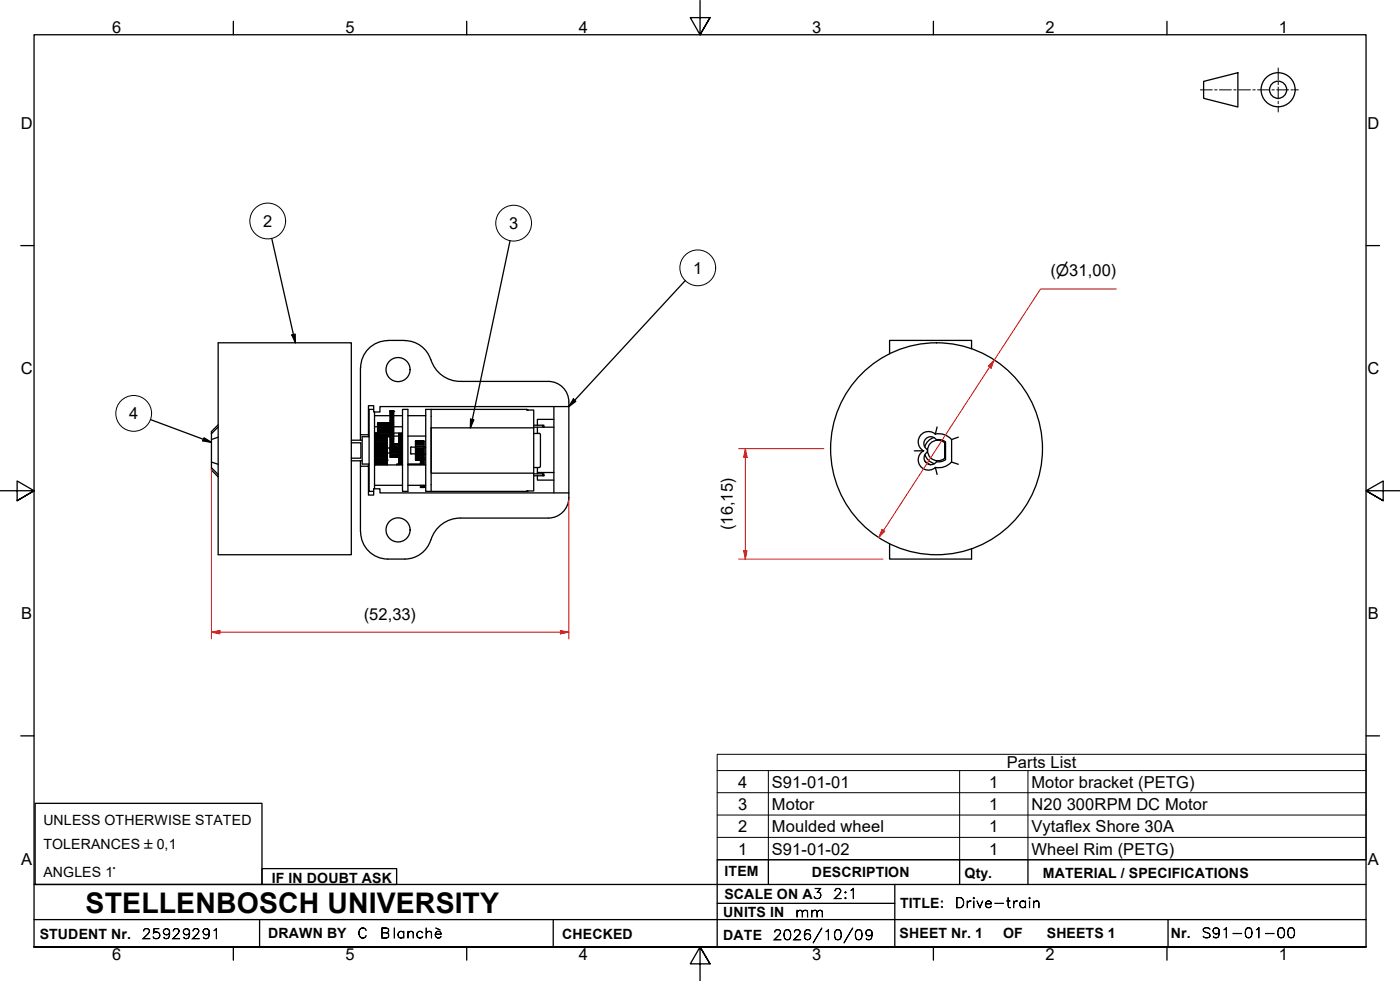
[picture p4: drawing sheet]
<svg xmlns="http://www.w3.org/2000/svg" width="410mm" height="287mm" viewBox="0 0 410 287" stroke-linecap="round" stroke-linejoin="round" font-family="sans-serif">
<!-- layer: Visible Edges(ISO) -->
<g fill="none" stroke="#000" stroke-width=".38">
<path d="M113.5 99.6h5.1M113.6 99.7a8 8 0 0 0-8 8M118.5 99.7a8 8 0 0 1 7.6 5.6M63.9 100.3h39v62.1h-39zM105.5 107.6v19.7h2.4M109.4 119.8h-1.3v24h1.3M117.9 119.8h1.5v24h-1.5zM124.7 119.8h1.5v24h-1.5zM126.2 105.3a9 9 0 0 0 8.6 6.3M126.2 119.8h28M134.8 111.6h25.8a6 6 0 0 1 6 6M154.2 119.8l.3 .2"/>
<path d="M154.2 120h2.1v5.2M154.2 119.8l.5 .2M162.2 119v25.3M166.6 117.7v1.3h-55.3v1.6h-1.9v-1.8h-1.5v8.5M166.6 119v25.3M284.5 102.1v-2.5h-24v4M61.9 127v10.6l2 2M61.9 135.3l2 .6M61.9 136.9l2 2M63.9 124.3l-2 2v.7M63.9 128l-2 .7M63.9 125l-2 2"/>
<path d="M102.9 129.6h2.8v4.5h-2.8M102.9 128.9h3.1M102.9 134.9h3.1M105.5 127.3v1.6M105.5 134.9v1.6M107.9 127.3v.5M107.9 135.8v.7M108.1 127.8h-2.1v8h2.1M109.7 126.8h.9h-.7v.2M109.7 132.6l3.6-.1 .9 .1v.3h2.6M109.7 120.6v22.5M109.7 121.7h4.5"/>
<path d="M109.7 127.6h.9M109.7 136.1h8.2M109.7 131.1h.2v.2M109.7 124.9h.9M109.9 131.8l3.4 .1zM109.9 128.2h3.4v.3h-3.4zM109.9 129h3.4zM109.9 129v-.4h3.4v.5M109.9 129.4l3.4 .1zM109.9 129.4v-.3h3.4v.3M109.9 129.9l3.4 .2zM109.9 129.9v-.3h3.4v.3"/>
<path d="M109.9 130.4l3.4 .2zM109.9 130.4v-.2h3.4v.2M109.9 131.1h3.4M109.9 131v-.2h3.4v.2M109.9 131.5h3.4M109.9 132.2v.1h3.4M109.9 132.7v.2h3.4M109.9 133.2v.3h3.4M109.9 132.9v.2h3.4v-.2M109.9 133.6l3.4 .1v.3M109.9 133.7v.3h3.4M109.9 133.6h3.4z"/>
<path d="M109.9 134.2l3.4 .1v.3M109.9 134.3v.3h3.4M109.9 134.7h3.4v.4h-3.4zM109.9 127h.7M109.9 127.3h.7M109.9 127v.1M109.9 127.3v.1M109.9 128v.2M109.9 128.5v.1M109.9 129v.1M109.9 129.5v.1M109.9 130.1v.1"/>
<path d="M109.9 130.6v.2M109.9 131.6v.2M109.9 131.9v.1M109.9 132.3v.2M109.9 133.5v.1M109.9 134v.2M109.9 134.6h3.4M109.9 135.1h.1M109.9 135.5v.1M109.9 135.9v.1M109.9 130.6h3.4v.2M109.9 134.2h3.4"/>
<path d="M109.9 130h3.4M110.6 127.1h-.7v.2M110.6 127.4h-.7v.3M110.6 127.8l-.7-.1v.3M110.6 125.6l4.7 .1zM110.6 125.7h4.7M110.6 125.6v-.2h4.7v.2M110.6 126.1h4.7M110.6 126.7v.3h4.7v-.2M110.6 127.8h3.6zM110.6 125.2h3.6zM110.6 123.8l3.6 .2"/>
<path d="M110.6 124h.1M110.6 124.2v.1M110.6 124.7v.1M110.6 125.2v.2M110.6 125.9v.1M110.6 126.2v.2M110.6 127v.1M110.6 127.5h.1M113.3 127.8v.2h-3.4M113.3 131.1l-3.4-.1 3.4 .1M113.3 131.6v-.1h-3.4v.1l3.4 .2M113.3 132.2l-3.4-.2 3.4 .2v.1"/>
<path d="M113.3 132.7v-.2h-3.4v.2h3.4v.2M113.3 133.2l-3.4-.1 3.4 .1v.3M113.3 135.1h-3.4v.4h3.4M113.3 135.6h-3.4v.3h3.4M113.3 136l-3.4 .1M113.3 128v.2M113.3 128.5v.1M113.3 129.5v.1M113.3 130.1v.1M113.3 131.1v.2M113.3 131.9v.1M113.3 132.3v.2"/>
<path d="M113.3 133.5v.2M113.3 134v.3M113.3 135.1v1M113.3 131.1h.9M114.2 131.6l2.6 .1M114.2 133.8l3.5 .2M114.2 120.3v5.3M114.2 125.6v5.8M114.2 131.3h1.1h-1.1M114.2 126.1h1.1l-1.1 .2M114.2 126.6l1.1 .1M114.2 127.7h1.1"/>
<path d="M114.2 129.2h1.1v.4h-1.1M114.2 129.7h1.1v.3h-1.1M114.2 130.1h1.1v.3h-1.1M114.2 130.4h1.1v.3h-1.1M114.2 130.8h1.1v.2h-1.1M114.2 131h1.1l-1.1 .1M114.2 131.2l1.1 .1M114.2 131.4h1.1zM114.2 120.3h1.1h-1.1M114.2 120.3h1.1M114.2 120.3h1.1l-1.1 .1 1.1 .1h-1.1M114.2 120.6h1.1l-1.1 .1"/>
<path d="M114.2 120.8h1.1v.2h-1.1l1.1 .1v.3h-1.1M114.2 121.4h1.1v.3h-1.1M114.2 121.8h1.1v.3h-1.1M114.2 122.3h1.1v.3h-1.1M114.2 123h1.1l-1.1 .1M114.2 122.7h1.1v.3M114.2 123.5h1.1l-1.1 .1 1.1 .1M114.2 123.2h1.1v.3M114.2 124.2h-3.6v-.2h4.7l-1.1 .2 1.1 .1M114.2 123.7h1.1v.3M114.2 124.3h-3.6v.4h4.7l-1.1-.2M114.2 124.3h1.1v.2"/>
<path d="M114.2 127.5h-3.6v.2h3.6M114.2 126.1h-3.6l3.6 .1M114.2 125.1l-3.6 .1M114.2 124.8h-3.6v.3M114.2 125h1.1M114.2 131.4v.1M114.2 131.7v.1M114.2 132.1v.2M114.2 132.9v.1M114.2 133.4h.1M114.2 133.7h.1M114.2 128.3h1.1"/>
<path d="M114.2 124.9h1.1M114.2 125.2h1.1M114.2 125.3h1.1M114.2 127.2h1.1M115.3 127.6h2.4v.4h-.9M115.3 126.3v.1h-4.7v.2h3.6l-3.6 .1h4.7l-1.1 .1M115.3 127.2l-1.1 .1M115.3 127.3v.3h-1.1M115.3 127.2l-4.7-.1v.4h3.6M115.3 127.7l-1.1 .1M115.3 127.8v.4h-1.1M115.3 128.3h-1.1"/>
<path d="M115.3 128.3v.4h-1.1M115.3 128.7l-1.1 .1h1.1v.3h-1.1M115.3 131.3l-1.1 .1M115.3 124.7h-1.1M115.3 124.7v.7M115.3 121.7h2.6M115.3 130.6h1.5M115.3 131.2h1.5M115.3 131l1.5 .1M115.3 131.1h1.5M115.3 130.2h1.5M115.3 129.9h2.4"/>
<path d="M115.3 129.9h1.5M115.3 120.5v.1M115.3 120.7v.1M115.3 121v.1M115.3 121.4h.1M115.3 121.7v.1M115.3 122.1v.2M115.3 122.6v.1M115.3 123.1v.1M115.3 125.9v.1M115.3 126.4v.2M115.3 127v.1"/>
<path d="M115.3 127.6v.1M115.3 128.2v.1M115.3 129.1v.1M115.3 129.6v.1M115.3 130.4h.1M115.3 131.1v.1M115.3 126.8h2.6M115.3 124.9h2.6M116.1 135.9h.7zM116.8 132.3h-2.6v.2h2.6h-2.6l3.7 .1M116.8 133.7h-2.6l2.6 .1M116.8 133.4h-2.6v.3h2.6"/>
<path d="M116.8 132.9l.9 .2-3.5-.1v.4h2.6M116.8 132h-2.6l2.6 .1v.2M116.8 131.8l-2.6 .2M116.8 135.8l.9 .1zM116.8 135.8v-.3h.9v.3M116.8 135h.9v.4h-.9zM116.8 134.6h.9zM116.8 134.4v.5h.9v-.3M116.8 134l.9 .1zM116.8 134.1v.3h.9v-.3M116.8 133.5l.9 .1zM116.8 133.6v.3h.9v-.3"/>
<path d="M116.8 132.9l.9 .1M116.8 133.1v.2h.9v-.2M116.8 132.3l.9 .2-.9-.1M116.8 132.3l.9 .1M116.8 131.7v.2l.9 .1-.9-.1M116.8 131.7h.9v.2M116.8 132h.9M116.8 131.1v.2l.9 .2-.9-.2M116.8 131.1h.9v.2M116.8 130.6v.2l.9 .2-.9-.2M116.8 130.6h.9v.2M116.8 131h.9"/>
<path d="M116.8 130v.3l.9 .1M116.8 130h.9v.3M116.8 130.4h.9zM116.8 129.5v.3l.9 .1M116.8 129.5h.9v.3M116.8 129.9h.9M116.8 129v.3l.9 .1M116.8 129h.9v.3M116.8 128.5h.9v.4h-.9zM116.8 128h.9v.3h-.9M116.8 127.3h.9v.2h-.9M116.8 127h.9v.2h-.9"/>
<path d="M116.8 135.9h-.7v.2M116.8 130l-1.5 .1M116.8 130.7l-1.5 .1M116.8 126.8v1.7M116.8 129h.9M116.8 129.3v.2M116.8 129.8v.2M116.8 130.3v.3M116.8 132.7v.2M116.8 133.3v.2h.9M116.8 134.9v.1M116.8 135.4v.1"/>
<path d="M116.8 135.9v.2M116.8 129.4h.9M117.7 131.5h-3.5l2.6 .2M117.7 126.8l-.9 .1M117.7 127.5l.2 .1M117.7 131l.2 .1M117.7 126.9v.1M117.7 127.2v.1M117.7 128h.1M117.7 128.3v.2M117.7 129.4v.1M117.7 129.9v.1"/>
<path d="M117.7 130.4v.2M117.7 131.6v.1M117.7 132.2v.1M117.7 132.7v.2M117.7 133.3v.2M117.7 133.9v.1M117.7 134.4v.2M117.7 134.9v.1M117.7 135.4v.1M117.7 135.9v.2M117.7 135.9h.2M119.4 121.7h5.3"/>
<path d="M119.4 127.6h5.3M119.4 136.1h5.3M120.2 132.7l.2 .2M120.3 131.1v1.6M120.4 130.8l-.2 .2M120.5 132.9h4.2M120.5 130.9h1.2M121.7 134.6h2.4zM121.7 134.3h2.4v.2h-2.4zM121.7 133.9h2.4v.4h-2.4zM121.7 133.4h2.4v.4h-2.4zM121.7 132.9h2.4z"/>
<path d="M121.7 132.9v.4h2.4v-.4M121.7 132.2l2.4 .2-2.4-.1M121.7 132.2l2.4 .1M121.7 132.4v.3h2.4v-.3M121.7 131.5v.2l2.4 .1-2.4-.1M121.7 131.5h2.4v.2M121.7 131.8v.2h2.4v-.2M121.7 130.8v.3l2.4 .2M121.7 130.8h2.4v.3M121.7 131.3h2.4zM121.7 130.3v.3l2.4 .1M121.7 130.3h2.4v.3"/>
<path d="M121.7 129.7h2.4v.4h-2.4M121.7 129.4h2.4v.2h-2.4M121.7 129.2h2.4l-2.4 .1M121.7 129.1l2.4-.1h-2.4v1.3M121.7 134.5v.2h2.4M121.7 131.1v.4M121.7 132v.2M121.7 132.7v.2M121.7 133.3v.1M121.7 133.8v.1M121.7 134.3h.1M123.1 134.7v.2h1v-.2"/>
<path d="M123.1 135.3h1zM123.1 135.3v-.3h1v.3M123.1 135.7l1 .1zM123.1 135.7v-.3h1v.3M123.1 136.1v-.2h1v.2M123.1 135.8l-3.7 .1M123.1 134.9v.1M123.1 135.3v.1M124.1 130.7l-2.4 .1M124.1 129.1v.1M124.1 129.3v.1M124.1 129.6v.1"/>
<path d="M124.1 130.1v.2M124.1 130.7v.1M124.1 131.3v.2M124.1 132v.2M124.1 132.7v.2M124.1 133.3v.1M124.1 133.8v.1M124.1 134.3h.1M124.1 134.5v.2M124.1 134.9v.1M124.1 135.3v.1M124.1 135.8v.1"/>
<path d="M124.1 130.9h.6M126.2 125.2h30.1v13.3h-30.1zM156.3 138.5v5.2l-2.1 .1M156.3 125h2.6M156.3 124.5h2.6M156.3 139.3h2.6M156.3 138.7h2.6M156.3 136.9h1.6M156.3 126.9h1.6M157.4 139.3v1.2h4.8M157.4 125v1.9M157.4 136.9v1.8"/>
<path d="M157.4 138.3h4.8M157.8 126.8l.4 .4M158.2 127.3v9.1l-.4 .5M158.9 138.7h.4v.6h-.4zM158.9 124.5h.4v.5h-.4zM159.3 125h2.9M162.2 122.8h-4.8v1.7M270.5 131.9a3 3 0 0 0-1.1 4.4 3 3 0 0 0 4.5 .6l.5 2M270.8 133.1l.9 1.5 .9 .7 1 .4M270.8 135l1.7 1M273.4 128.1l-1 .5-.8 .7-.8 1.5M273.8 127.1a5 5 0 0 1 4.8 1.5"/>
<path d="M273.9 127.1a3 3 0 0 0-4.5 .5 3 3 0 0 0 1.1 4.4h-2.8M274.2 128.7h1.4l1.3 .7-.1 5.2-1.2 .5h-1.4a2 2 0 0 1-3.1 .3 2 2 0 0 1 .5-3.1l-.1-.8M274.2 128.8a2 2 0 0 0-3.1-.3 2 2 0 0 0 .4 3.1M274.4 125l-.5 2.1M276.6 129.6v4.5M276.6 129.6a3 3 0 0 0-4.2 .2 3 3 0 0 0 0 4.2 3 3 0 0 0 4.2 .1M276.6 129.6l.2 .2M276.8 133.9l-.2 .2M278.6 135.2a5 5 0 0 1-4.8 1.6M280.6 128l-2 .7v6.6l2 .6M105.6 155.7a8 8 0 0 0 8 8h5M109.7 142.1h8.2"/>
<path d="M119.4 142.1h5.3M123.1 142.1h1l-1 .2h1M123.1 142.6h1zM123.1 142.6v.1M123.1 142.7h1M123.1 142.1v.1M123.1 142.3v.1M124.1 142.4h-1l1 .2M124.1 142.1v.4h-1l1 .1M124.1 142.6v.1M126.1 158a8 8 0 0 1-7.6 5.7M126.2 143.8h28"/>
<path d="M134.8 151.7a9 9 0 0 0-8.6 6.3M134.8 151.7h25.8a6.2 6.2 0 0 0 6-7.4h-55.3v-1.2h-1.9v1.8h-1.5v-8.4h-2.4v19.2M154.5 143.7l-.3 .1M154.7 143.7l-.5 .1M260.5 159.1v4.6h24v-3.1"/>
<circle cx="116.6" cy="108.2" r="3.5"/>
<circle cx="274.2" cy="131.4" r="31"/>
<circle cx="116.6" cy="155.1" r="3.5"/>
</g>
<g fill="#000">
<circle cx="109.9" cy="126.8" r=".19"/>
<circle cx="110.6" cy="123.8" r=".19"/>
<circle cx="113.3" cy="134.7" r=".19"/>
<circle cx="115.3" cy="120.4" r=".19"/>
<circle cx="115.3" cy="120.3" r=".19"/>
<circle cx="115.3" cy="131.4" r=".19"/>
<circle cx="116.8" cy="128.9" r=".19"/>
<circle cx="123.1" cy="142.5" r=".19"/>
<circle cx="124.1" cy="142.5" r=".19"/>
</g>
<!-- layer: Symbols(ISO) -->
<g fill="none" stroke="#000" stroke-width=".29">
<path d="M210 225.6v-4.8h190v4.8M210 225.6v26.1h190v-26.1M210 225.6h190M210 232h190M210 238.6h190M225 225.6v26.1M281 225.6v26.1M301 225.6v26.1M210 245.1h190"/>
<circle cx="204.3" cy="78.4" r="5.2"/>
<circle cx="39.1" cy="121" r="5.2"/>
</g>
<!-- layer: Border_0 -->
<g fill="none" stroke="#000" stroke-width=".38">
<path d="M68.3 6.2v4M136.7 6.2v4M205 .1v10.1l-2.9-5h5.8l-2.9 5 2.9-5M273.3 6.2v4M341.7 6.2v4M6.1 71.9h3.9M400 71.9h3.9M0 143.7h10l-5-2.9v5.8l5-2.9-5 2.9M410 143.7h-10l5-2.9v5.8l-5-2.9 5 2.9M6.1 215.4h3.9M400 215.4h3.9M10 277.2v-267h390v267h-390h390"/>
<path d="M68.3 277.2v3.9M136.7 277.2v3.9M273.3 277.2v3.9M341.7 277.2v3.9M207.9 282.1l-2.9-4.9 2.9 4.9h-5.8l2.9-4.9v10"/>
</g>
<!-- layer: Sketch Geometry(ISO) -->
<g fill="none" stroke="#000" stroke-width=".38">
<path d="M352.4 23.8l10.1-2.5v10l-10.1-2.5zM10.3 235.2h66.4v23.7h-66.4zM10 258.9h390M76.7 254.3h39.4v4.6h-39.4zM225 251.7v7.2M262 258.9v18.3M281 251.7v7.2M301 251.7v7.2M400 251.7h-190v25.5M10 277.2h390M10 269.2h390M76 269.2v8"/>
<path d="M162 269.2v8M210 264.4h52M342 269.2v8"/>
<circle cx="374.2" cy="26.3" r="5"/>
<circle cx="374.2" cy="26.3" r="2.51"/>
</g>
<g fill="none" stroke="#000" stroke-width=".29">
<path d="M374.3 19.9v3.5M351.5 26.3h3.5M355.7 26.3h.7M357.1 26.3h3.5M361.3 26.3h.6M362.6 26.3h3.5M366.8 26.3h.7M368.2 26.3h3.5M372.4 26.3h.7M373.8 26.3h3.5M374.3 24.1v.7M374.3 25.5v3.5"/>
<path d="M374.3 29.7v.7M374.3 31.1v1.7M378 26.3h.7M379.4 26.3h.8"/>
</g>
<!-- layer: Symbols(ISO) -->
<path d="M200.7 82.1l-34.1 36.9M167.9 116.8l.7 .7-2 1.5zM44.1 122.8l17.8 6.7M59.8 128.2l2.1 1.3-2.5-.5z" fill="none" stroke="#000" stroke-width=".38"/>
<path d="M167.9 116.8l.7 .7-2 1.5zM59.8 128.2l2.1 1.3-2.5-.5z" fill="#000"/>
<!-- layer: Dimensions(ISO) -->
<path d="M61.9 185.1h2.5" fill="none" stroke="#f00" stroke-width=".29"/>
<path d="M61.9 185.1l2.5-.6v1.1z" fill="#f00"/>
<path d="M61.9 185.1l2.5-.6v1.1zM164.1 185.1h2.5" fill="none" stroke="#f00" stroke-width=".29"/>
<path d="M164.1 184.5l2.5 .6-2.5 .5z" fill="#f00"/>
<path d="M61.9 137.2v49.8M166.6 146.3v40.7M258.7 155.3l-1.4 2.1M64.4 185.1h99.7M164.1 184.5l2.5 .6-2.5 .5z" fill="none" stroke="#f00" stroke-width=".29"/>
<!-- layer: Symbols(ISO) -->
<path d="M79.6 69.8l6.9 30.5M149.4 70.4l-11.7 54.8M85.5 98.1l.9-.3 .1 2.5zM137.8 122.7l.9 .2-1 2.3z" fill="none" stroke="#000" stroke-width=".38"/>
<path d="M85.5 98.1l.9-.3 .1 2.5zM137.8 122.7l.9 .2-1 2.3z" fill="#000"/>
<g fill="none" stroke="#000" stroke-width=".29">
<circle cx="78.4" cy="64.7" r="5.2"/>
<circle cx="150.4" cy="65.3" r="5.2"/>
</g>
<!-- layer: Dimensions(ISO) -->
<path d="M258.3 155l.8 .5-1.8 1.9z" fill="#f00"/>
<path d="M291.1 105.4l-1.3 2.1M258.3 155l.8 .5-1.8 1.9z" fill="none" stroke="#f00" stroke-width=".29"/>
<path d="M291.1 105.4l-.9 2.4-.8-.6z" fill="#f00"/>
<path d="M326.8 84.6h-22.1l-13.6 20.8M289.8 107.5l-31.1 47.8M291.1 105.4l-.9 2.4-.8-.6zM218.2 161.2v2.5" fill="none" stroke="#f00" stroke-width=".29"/>
<path d="M217.7 161.2h1.1l-.6 2.5z" fill="#f00"/>
<path d="M218.2 131.3v2.6M217.7 161.2h1.1l-.6 2.5z" fill="none" stroke="#f00" stroke-width=".29"/>
<path d="M218.2 131.3l.6 2.6h-1.1z" fill="#f00"/>
<path d="M216.3 131.3h24.9M218.2 131.3l.6 2.6h-1.1zM218.2 133.9v27.3M216.3 163.7h42.2" fill="none" stroke="#f00" stroke-width=".29"/>
<text font-size="8.3" x="25.1" y="267.2">STELLENBOSCH UNIVERSITY</text>
<g font-size="4.8">
<text x="32.8" y="9.7">6</text>
<text x="101.2" y="9.7">5</text>
<text x="169.5" y="9.7">4</text>
<text x="237.8" y="9.7">3</text>
<text x="306.1" y="9.7">2</text>
<text x="374.5" y="9.7">1</text>
<text x="6.1" y="37.8">D</text>
<text x="400.4" y="37.8">D</text>
<text x="77" y="66.4">2</text>
<text x="149.1" y="67.1">3</text>
<text x="202.9" y="80.2">1</text>
<text x="307.6" y="80.7">(⌀31,00)</text>
<text x="6.1" y="109.6">C</text>
<text x="400.4" y="109.6">C</text>
<text x="37.8" y="122.8">4</text>
<text x="214.6" y="155.2" transform="rotate(-90 214.6 155.2)">(16,15)</text>
<text x="6.2" y="181.3">B</text>
<text x="106.5" y="181.4">(52,33)</text>
<text x="400.5" y="181.3">B</text>
<text x="294.8" y="224.9">Parts List</text>
<text x="216.2" y="230.6">4</text>
<text x="226" y="230.6">S91-01-01</text>
<text x="289.6" y="230.6">1</text>
<text x="302" y="230.6">Motor bracket (PETG)</text>
<text x="216.2" y="237.1">3</text>
<text x="226" y="237.1">Motor</text>
<text x="289.6" y="237.1">1</text>
<text x="302" y="237.1">N20</text>
<text x="312.4" y="237.1">300RPM DC Motor</text>
<text x="216.2" y="243.6">2</text>
<text x="226" y="243.6">Moulded wheel</text>
<text x="289.6" y="243.6">1</text>
<text x="302" y="243.7">Vytaflex Shore 30A</text>
<text x="216.2" y="250.1">1</text>
<text x="226" y="250.2">S91-01-02</text>
<text x="289.6" y="250.1">1</text>
<text x="302" y="250.2">Wheel Rim (PETG)</text>
<text x="6.2" y="253.1">A</text>
<text x="400.5" y="253.1">A</text>
<text x="32.8" y="281.1">6</text>
<text x="101.2" y="281.1">5</text>
<text x="169.5" y="281.1">4</text>
<text x="237.8" y="281.1">3</text>
<text x="306.1" y="281.1">2</text>
<text x="374.5" y="281.1">1</text>
</g>
<g font-size="4.1">
<text x="12.7" y="241.6">UNLESS OTHERWISE STATED</text>
<text x="12.7" y="248.5">TOLERANCES ±0,1</text>
<text x="12.7" y="256.6">ANGLES 1°</text>
<text x="212.2" y="256.5">ITEM</text>
<text x="237.7" y="256.7">DESCRIPTION</text>
<text x="282.4" y="256.9">Qty.</text>
<text x="305.4" y="256.9">MATERIAL / SPECIFICATIONS</text>
<text x="79.6" y="258.5">IF IN DOUBT ASK</text>
<text x="212.1" y="263">SCALE ON A3</text>
<text x="211.8" y="268.4">UNITS IN</text>
<text x="263.5" y="265.7">TITLE:</text>
<text x="11.6" y="274.8">STUDENT Nr.</text>
<text x="78.5" y="274.6">DRAWN BY</text>
<text x="164.6" y="274.8">CHECKED</text>
<text x="211.8" y="275.1">DATE</text>
<text x="263.4" y="274.6">SHEET Nr. 1</text>
<text x="293.7" y="274.6">OF</text>
<text x="306.5" y="274.6">SHEETS 1</text>
<text x="342.8" y="274.5">Nr.</text>
</g>
<g font-size="4">
<text x="243.9" y="263">2:1</text>
<text x="232.8" y="268.4">mm</text>
<text x="279.6" y="265.7">Drive-train</text>
<text x="41.5" y="274.8">25929291</text>
<text x="104.6" y="274.6">C</text>
<text x="111.3" y="274.6">Blanchè</text>
<text x="226.3" y="275.1">2026/10/09</text>
<text x="351.7" y="274.5">S91-01-00</text>
</g>
</svg>
